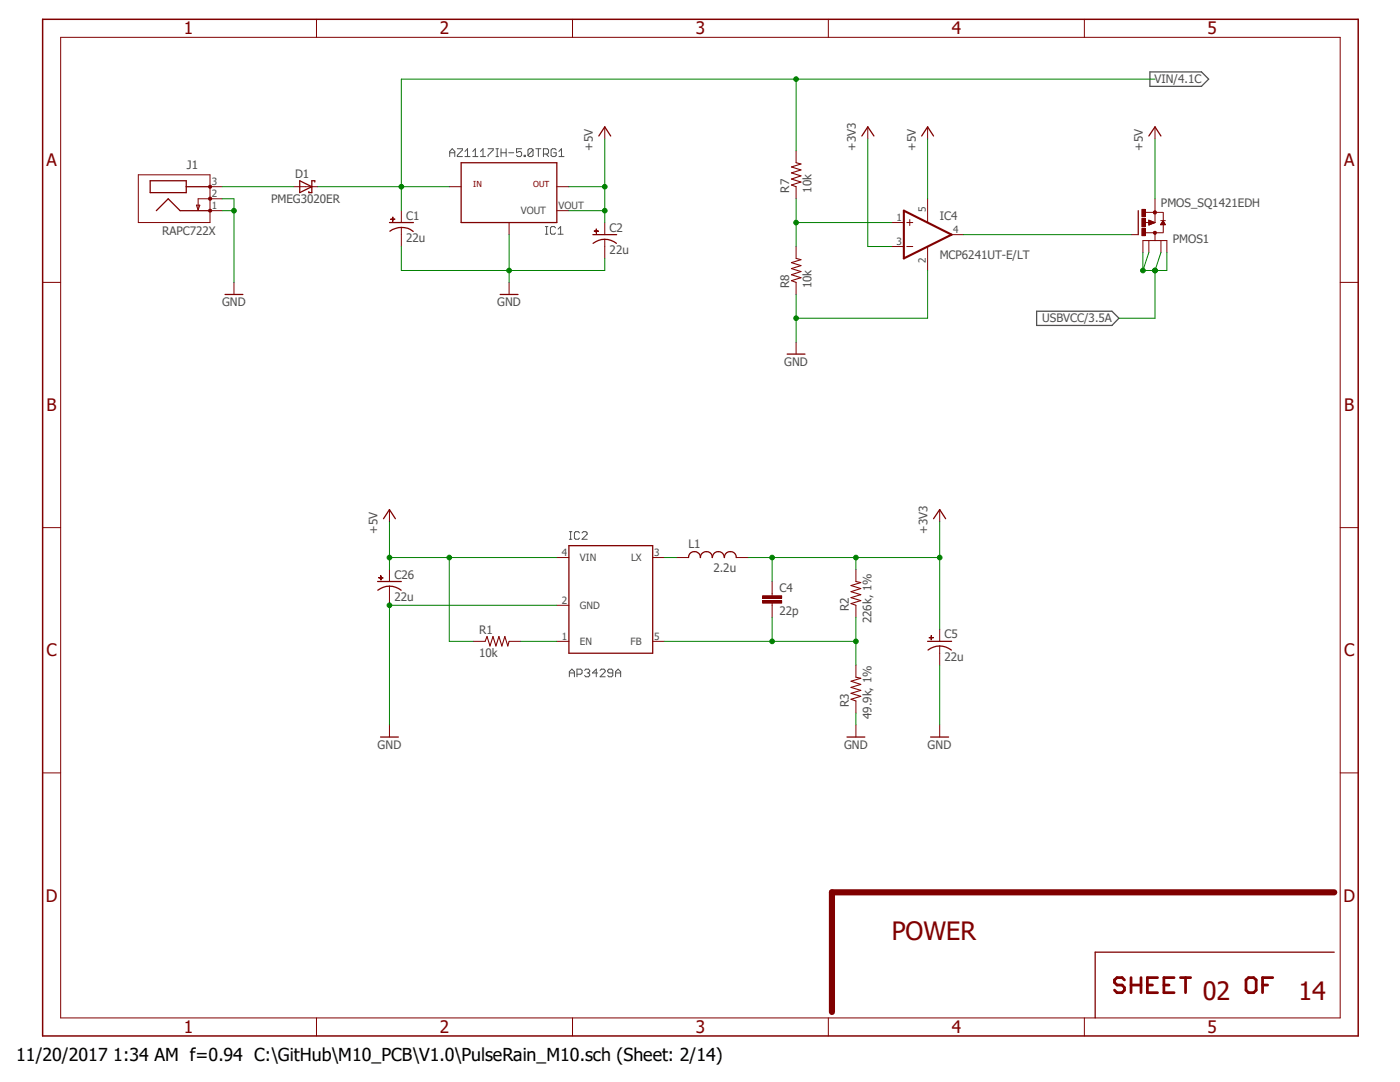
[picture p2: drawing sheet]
<svg xmlns="http://www.w3.org/2000/svg" width="279mm" height="216mm" viewBox="0 0 279 216" stroke-linecap="round" stroke-linejoin="round" font-family="sans-serif">
<path d="M8 3.6l263.4 203.7M271.4 3.6l-263.4 203.7" fill="none" stroke="#fff" stroke-width=".2"/>
<g fill="none" stroke="#505050" stroke-width=".2">
<path d="M89.7 31.2v-1l.6-.5 .5 .5v1M89.7 30.5h1.1M91.3 29.7h1v.2l-1 1.1v.2h1M92.8 31.2h1M92.8 30.2l.5-.5v1.5M94.4 31.2h1M94.4 30.2l.5-.5v1.5M95.9 31.2h1M95.9 30.2l.5-.5v1.5M97.4 29.7h1v.2l-1 1.1v.2M99 29.7h.5M99 31.2h.5"/>
<path d="M99.2 29.7v1.5M100 30.5h1M100 29.7v1.5M101 29.7v1.5M101.5 30.5h1M104.1 29.7h-1v.8l.5-.3h.2l.3 .3v.5l-.3 .2h-.5l-.2-.2M104.6 31h.3v.2h-.3zM106.4 29.9l-.3-.2h-.5l-.2 .2v1.1M106.4 29.9v1.1l-.3 .2h-.5l-.2-.2M106.4 29.9l-1 1.1M106.9 29.7h1M107.4 29.7v1.5"/>
<path d="M108.5 30.7h.7l.3-.2v-.6l-.3-.2h-.7v1.5M109 30.7l.5 .5M111 29.9l-.3-.2h-.5l-.2 .2v1.1l.2 .2h.5l.3-.2v-.5h-.5M111.5 31.2h1.1M111.5 30.2l.6-.5v1.5M108.8 46.7h.5M108.8 45.2h.5M109.1 45.2v1.5M110.9 45.5l-.3-.3h-.5l-.2 .3v1l.2 .2h.5l.3-.2M111.4 46.7h1M111.4 45.7l.5-.5v1.5M113.6 107.6h.5"/>
<path d="M113.6 106.1h.5M113.9 106.1v1.5M115.7 106.3l-.3-.2h-.5l-.3 .2v1.1l.3 .2h.5l.3-.2M116.2 106.3l.2-.2h.5l.3 .2v.3l-1 1h1M113.6 135v-1l.5-.5 .5 .5v1M113.6 134.3h1M115.1 134.5h.8l.3-.2v-.5l-.3-.3h-.8v1.5M116.7 133.8l.2-.3h.5l.3 .3v.2l-.3 .3M117.2 134.3h.2M117.4 134.3l.3 .2v.3l-.3 .2h-.5l-.2-.2M119.3 134.3h-1.1l.8-.8v1.5M119.8 133.8l.2-.3h.5l.3 .3v.2l-1 1h1"/>
<path d="M122.3 134.3h-.8l-.2-.3v-.2l.2-.3h.5l.3 .3v1l-.3 .2h-.5l-.2-.2M122.9 134.3h1M122.9 135v-1l.5-.5 .5 .5v1"/>
</g>
<path d="M229.5 14.4h10.3l1.4 1.4-1.4 1.4h-10.3zM206.9 62.1h15l1.4 1.4-1.4 1.4h-15z" fill="none" stroke="#505050" stroke-width=".25"/>
<path d="M30 36.1h7.2v2.3h-7.2zM33.6 39.7l2.3 2.3h6" fill="none" stroke="#800000" stroke-width=".25"/>
<path d="M41.9 39.7h-2.4v2.2M39.2 40.9h.7l-.4 1z" fill="none" stroke="#800000" stroke-width=".2"/>
<path d="M41.7 41.8h.5v.4h-.5z" fill-rule="evenodd" fill="#800000"/>
<path d="M41.7 41.8h.5v.4h-.5z" fill="none" stroke="#800000" stroke-width=".2"/>
<path d="M41.7 37h.5v.5l-.3 .1-.2-.1z" fill-rule="evenodd" fill="#800000"/>
<path d="M41.7 37h.5v.5l-.3 .1-.2-.1zM41.9 37.3h2.4M41.9 39.7h2.4M41.9 42h2.4" fill="none" stroke="#800000" stroke-width=".2"/>
<path d="M41.7 39.4h.5v.5h-.5z" fill-rule="evenodd" fill="#800000"/>
<path d="M27.6 34.9h14.3v9.5h-14.3zM41.7 39.4h.5v.5h-.5zM58.6 37.3h4.8M46.7 56.3v2.5M80.1 45.4v1.4" fill="none" stroke="#800000" stroke-width=".2"/>
<path d="M33.6 39.7l-2.4 2.3M37.2 37.3h4.7M59.8 36.1l2.4 1.2-2.4 1.1zM62.8 36.3v-.2h-.6v2.3h-.6v-.2M44.9 58.8h3.6M77.7 44.4h4.8M77.8 46.1a3.9 3.9 0 0 1 4.7 .1" fill="none" stroke="#800000" stroke-width=".25"/>
<path d="M78 43.7l.8 .1z" fill-rule="evenodd" fill="#800000"/>
<path d="M78 43.7l.8 .1z" fill="none" stroke="#800000" stroke-width=".2"/>
<path d="M78.4 43.3v.9z" fill-rule="evenodd" fill="#800000"/>
<path d="M78.4 43.3v.9zM80.1 42v2.4M80.1 46.8v2.4M120.7 47.8v1.4" fill="none" stroke="#800000" stroke-width=".2"/>
<path d="M118.3 46.8h4.8M118.4 48.6a3.8 3.8 0 0 1 4.6 0" fill="none" stroke="#800000" stroke-width=".25"/>
<path d="M118.6 46.1h.8z" fill-rule="evenodd" fill="#800000"/>
<path d="M118.6 46.1h.8z" fill="none" stroke="#800000" stroke-width=".2"/>
<path d="M119 45.7v.8z" fill-rule="evenodd" fill="#800000"/>
<g fill="none" stroke="#800000" stroke-width=".2">
<path d="M120.7 25.3v2.4M101.6 56.3v2.5M119 45.7v.8zM120.7 44.4v2.4M120.7 49.2v2.4M77.7 101.7v2.4M111.1 111.3h2.4M130.3 111.3h2.3M135 111.3h2.4M146.9 111.3h2.5M154.1 118.4v.5M170.8 113.6v2.4"/>
<path d="M94.4 128h2.4M101.6 128h2.4M111.1 128h2.4M111.1 120.8h2.4M130.3 128h2.3M154.1 120.3v.5M170.8 120.8v2.4M170.8 132.7v2.4M170.8 139.9v2.4M77.7 144.7v2.4M170.8 144.7v2.4"/>
</g>
<path d="M119.5 27.1l1.2-1.8 1.2 1.8M99.8 58.8h3.6M76.5 103.5l1.2-1.8 1.2 1.8M113.5 108.9h16.8v21.4h-16.8zM137.4 111.3a1.19 1.19 0 0 1 1.2-1.2 1.19 1.19 0 0 1 1.2 1.2 1.19 1.19 0 0 1 1.2-1.2 1.19 1.19 0 0 1 1.2 1.2 1.21 1.21 0 0 1 1.2-1.2 1.21 1.21 0 0 1 1.2 1.2 1.19 1.19 0 0 1 1.2-1.2 1.19 1.19 0 0 1 1.1 1.2M75.9 147.1h3.6M169 147.1h3.6" fill="none" stroke="#800000" stroke-width=".25"/>
<path d="M170.8 116l1 .2-2 .6 2 .6-2 .7 2 .6-2 .6 2 .5-2 .6 1 .4M96.8 128l.4-1 .6 1.9 .6-1.9 .6 1.9 .6-1.9 .6 1.9 .6-1.9 .5 1.9 .3-.9M170.8 135.1l1 .2-2 .6 2 .7-2 .6 2 .6-2 .5 2 .6-2 .6 1 .4" fill="none" stroke="#800000" stroke-width=".21"/>
<path d="M152.2 119.8h3.8v.6h-3.8z" fill-rule="evenodd" fill="#800000"/>
<path d="M152.2 119.8h3.8v.6h-3.8z" fill="none" stroke="#800000" stroke-width=".2"/>
<path d="M152.2 118.9h3.8v.5h-3.8z" fill-rule="evenodd" fill="#800000"/>
<path d="M152.2 118.9h3.8v.5h-3.8zM154.1 116v2.4M154.1 120.8v2.4M187.5 128.9v1.4" fill="none" stroke="#800000" stroke-width=".2"/>
<path d="M185.1 128h4.8M185.2 129.7a3.8 3.8 0 0 1 4.7 0" fill="none" stroke="#800000" stroke-width=".25"/>
<path d="M185.4 127.2l.9 .1z" fill-rule="evenodd" fill="#800000"/>
<path d="M185.4 127.2l.9 .1z" fill="none" stroke="#800000" stroke-width=".2"/>
<path d="M185.8 126.8l.1 .9z" fill-rule="evenodd" fill="#800000"/>
<g fill="none" stroke="#800000" stroke-width=".2">
<path d="M12.1 7.5h255.4v195.6h-255.4zM63.2 3.9v3.6M114.3 3.9v3.6M165.3 3.9v3.6M216.4 3.9v3.6M89.7 37.3h2.3M111.1 37.3h2.4M158.9 30.1v2.4M158.9 37.3v2.4M173.2 25.3v2.4M185.1 25.3v2.4M185.1 39.7v4.7"/>
<path d="M230.5 25.3v2.4M8.5 56.3h3.6M101.6 44.4v2.4M111.1 42h2.4M158.9 49.2v2.4M158.9 56.3v2.5M178 44.4h2.4M178 49.2h2.4M181 44.4h1.2M181 49.2h1.2M181.6 43.8v1.2M185.1 49.2v4.8"/>
<path d="M189.9 46.8h2.4M225.7 46.8h1.5M228.5 44.4h2M228.6 46.4h3.6M230.5 42v.4h-1.9M267.5 56.3h3.6M158.9 68.3v2.4M8.5 105.3h3.6M187.5 101.7v2.4M267.5 105.3h3.6M185.8 126.8l.1 .9zM187.5 125.6v2.4"/>
<path d="M187.5 130.3v2.4M8.5 154.2h3.6M187.5 144.7v2.4M267.5 154.2h3.6M63.2 203.1v3.6M114.3 203.1v3.6M165.3 203.1v3.6M216.4 203.1v3.6"/>
</g>
<path d="M92 32.5h19.1v11.9h-19.1zM172 27.1l1.2-1.8 1.2 1.8M183.9 27.1l1.2-1.8 1.2 1.8M229.3 27.1l1.2-1.8 1.2 1.8M227.2 42v4.8M157.1 70.7h3.6M186.3 103.5l1.2-1.8 1.2 1.8M185.7 147.1h3.6M266.3 190h-47.7v13.1" fill="none" stroke="#800000" stroke-width=".25"/>
<path d="M158.9 32.5l1 .2-2 .6 2 .6-2 .6 2 .6-2 .6 2 .6-2 .6 1 .4M158.9 51.6l1 .2-2 .6 2 .6-2 .6 2 .6-2 .6 2 .6-2 .6 1 .3" fill="none" stroke="#800000" stroke-width=".21"/>
<path d="M180.4 42l9.5 4.8-9.5 4.8z" fill="none" stroke="#800000" stroke-width=".42"/>
<path d="M8.5 3.9h262.6v202.8h-262.6z" fill="none" stroke="#800000" stroke-width=".3"/>
<path d="M266.3 178.1h-100.3v23.8" fill="none" stroke="#800000" stroke-width="1.2"/>
<g fill="none" stroke="#800000" stroke-width=".55">
<path d="M224.4 195.5l-.5-.4h-1l-.5 .4v.5l.5 .6h1l.5 .5v.5l-.5 .5h-1l-.5-.5M225.7 196.6h2M225.7 195.1v3M227.7 195.1v3M229 196.6h1M231 195.1h-2v3h2M232.3 196.6h1M234.3 195.1h-2v3h2M235.6 195.1h2M236.6 195.1v3M248.7 195.5l.5-.4h1l.5 .4v2.1l-.5 .5h-1l-.5-.5zM252 196.6h1"/>
<path d="M254 195.1h-2v3"/>
</g>
<path d="M230.3 46.2h.4v.5l-.2 .1-.2-.1z" fill-rule="evenodd" fill="#800000"/>
<path d="M230.3 46.2h.4v.5l-.2 .1-.2-.1z" fill="none" stroke="#800000" stroke-width=".2"/>
<path d="M230.3 42.2h.4v.4h-.4z" fill-rule="evenodd" fill="#800000"/>
<path d="M230.3 42.2h.4v.4h-.4z" fill="none" stroke="#800000" stroke-width=".2"/>
<path d="M227.9 41.8h.7v1.4h-.7z" fill-rule="evenodd" fill="#800000"/>
<path d="M227.9 41.8h.7v1.4h-.7z" fill="none" stroke="#800000" stroke-width=".2"/>
<path d="M227.9 45.6h.7v1.4h-.7z" fill-rule="evenodd" fill="#800000"/>
<path d="M227.9 45.6h.7v1.4h-.7z" fill="none" stroke="#800000" stroke-width=".2"/>
<path d="M227.9 43.6h.7v1.7h-.7z" fill-rule="evenodd" fill="#800000"/>
<g fill="none" stroke="#800000" stroke-width=".2">
<path d="M230.5 39.7v2.3M227.9 43.6h.7v1.7h-.7zM228.1 50.4v-2.4h4.8v2.4M229.3 43.9v1l1.2-.5M229.3 48v2.4M229.3 43.9l1.2 .5M229.3 44.8h.1M229.3 44.7h.4M229.3 44.7h.6M229.3 44.4h1.2M229.3 44.4h1M229.3 44.3h.8"/>
<path d="M229.3 44.2h.6M229.3 44.1h.4M229.3 44h.2M229.3 43.9h.1M230.3 44.5l-1 .1M230.5 42.5v1.9M230.5 46.4v1.6M230.5 42.4h1.6M231.6 44h1M231.7 44.7h.8M231.7 48v2.4M231.8 44.6h.6"/>
<path d="M231.9 44.4h.4M232 44.3h.2M232 44.2h.2M232.1 44.1l.5 .7h-1zM232.1 44.1h.1M232.2 42.4v1.5M232.2 44.8v1.6M77.7 117v1.4"/>
</g>
<path d="M75.4 116h4.7M75.4 117.8a3.8 3.8 0 0 1 4.7 0" fill="none" stroke="#800000" stroke-width=".25"/>
<path d="M75.6 115.3l.9 .1z" fill-rule="evenodd" fill="#800000"/>
<path d="M75.6 115.3l.9 .1z" fill="none" stroke="#800000" stroke-width=".2"/>
<path d="M76 114.9l.1 .8z" fill-rule="evenodd" fill="#800000"/>
<path d="M76 114.9l.1 .8zM77.7 113.6v2.4M77.7 118.4v2.4" fill="none" stroke="#800000" stroke-width=".2"/>
<path d="M44.3 39.7h2.4v16.6M44.3 42h2.4" fill="none" stroke="#008000" stroke-width=".2"/>
<circle cx="46.7" cy="42" r=".46" fill="#008000"/>
<g fill="none" stroke="#008000" stroke-width=".2">
<path d="M80.1 49.2v4.8h21.5M101.6 46.8v9.5"/>
<circle cx="46.7" cy="42" r=".46"/>
</g>
<circle cx="101.6" cy="54" r=".46" fill="#008000"/>
<g fill="none" stroke="#008000" stroke-width=".2">
<path d="M120.7 51.6v2.4h-19.1M111.1 120.8h-33.4v23.9"/>
<circle cx="101.6" cy="54" r=".46"/>
</g>
<circle cx="77.7" cy="120.8" r=".46" fill="#008000"/>
<g fill="none" stroke="#008000" stroke-width=".2">
<path d="M158.9 58.8v9.5M185.1 54v9.5h-26.2M187.5 132.7v12M170.8 142.3v2.4"/>
<circle cx="77.7" cy="120.8" r=".46"/>
</g>
<circle cx="158.9" cy="63.5" r=".46" fill="#008000"/>
<g fill="none" stroke="#008000" stroke-width=".2">
<path d="M44.3 37.3h14.3M63.4 37.3h26.3M80.1 37.3v4.7"/>
<circle cx="158.9" cy="63.5" r=".46"/>
</g>
<circle cx="80.1" cy="37.3" r=".46" fill="#008000"/>
<g fill="none" stroke="#008000" stroke-width=".2">
<path d="M158.9 15.8v14.3M230.5 15.8h-150.4v21.5"/>
<circle cx="80.1" cy="37.3" r=".46"/>
</g>
<circle cx="158.9" cy="15.8" r=".46" fill="#008000"/>
<g fill="none" stroke="#008000" stroke-width=".2">
<path d="M113.5 37.3h7.2M120.7 27.7v16.7"/>
<circle cx="158.9" cy="15.8" r=".46"/>
</g>
<circle cx="120.7" cy="37.3" r=".46" fill="#008000"/>
<g fill="none" stroke="#008000" stroke-width=".2">
<path d="M113.5 42h7.2"/>
<circle cx="120.7" cy="37.3" r=".46"/>
</g>
<circle cx="120.7" cy="42" r=".46" fill="#008000"/>
<g fill="none" stroke="#008000" stroke-width=".2">
<path d="M77.7 104.1v7.2h33.4M89.7 111.3v16.7h4.7"/>
<circle cx="120.7" cy="42" r=".46"/>
</g>
<circle cx="89.7" cy="111.3" r=".46" fill="#008000"/>
<g fill="none" stroke="#008000" stroke-width=".2">
<path d="M77.7 111.3v2.3"/>
<circle cx="89.7" cy="111.3" r=".46"/>
</g>
<circle cx="77.7" cy="111.3" r=".46" fill="#008000"/>
<g fill="none" stroke="#008000" stroke-width=".2">
<path d="M185.1 27.7v12M230.5 27.7v12M132.6 111.3h2.4M104 128h7.1M132.6 128h38.2M154.1 123.2v4.8"/>
<circle cx="77.7" cy="111.3" r=".46"/>
</g>
<circle cx="154.1" cy="128" r=".46" fill="#008000"/>
<g fill="none" stroke="#008000" stroke-width=".2">
<path d="M170.8 123.2v9.5"/>
<circle cx="154.1" cy="128" r=".46"/>
</g>
<circle cx="170.8" cy="128" r=".46" fill="#008000"/>
<g fill="none" stroke="#008000" stroke-width=".2">
<path d="M149.4 111.3h21.4v2.3M154.1 111.3v4.7"/>
<circle cx="170.8" cy="128" r=".46"/>
</g>
<circle cx="154.1" cy="111.3" r=".46" fill="#008000"/>
<g fill="none" stroke="#008000" stroke-width=".2">
<path d="M170.8 111.3h16.7v14.3"/>
<circle cx="154.1" cy="111.3" r=".46"/>
</g>
<circle cx="170.8" cy="111.3" r=".46" fill="#008000"/>
<g fill="none" stroke="#008000" stroke-width=".2">
<path d="M187.5 104.1v7.2"/>
<circle cx="170.8" cy="111.3" r=".46"/>
</g>
<circle cx="187.5" cy="111.3" r=".46" fill="#008000"/>
<g fill="none" stroke="#008000" stroke-width=".2">
<path d="M158.9 39.7v9.5M173.2 27.7v21.5h4.8M158.9 44.4h19.1"/>
<circle cx="187.5" cy="111.3" r=".46"/>
</g>
<circle cx="158.9" cy="44.4" r=".46" fill="#008000"/>
<g fill="none" stroke="#008000" stroke-width=".2">
<path d="M192.3 46.8h33.4M228.1 50.4v3.6M229.3 50.4l-1.2 3.6M232.9 50.4v3.6h-4.8"/>
<circle cx="158.9" cy="44.4" r=".46"/>
</g>
<circle cx="228.1" cy="54" r=".46" fill="#008000"/>
<g fill="none" stroke="#008000" stroke-width=".2">
<path d="M231.7 50.4l-1.2 3.6"/>
<circle cx="228.1" cy="54" r=".46"/>
</g>
<circle cx="230.5" cy="54" r=".46" fill="#008000"/>
<g fill="none" stroke="#008000" stroke-width=".2">
<path d="M230.5 54v9.5"/>
<circle cx="230.5" cy="54" r=".46"/>
</g>
<circle cx="230.5" cy="54" r=".46" fill="#008000"/>
<g fill="none" stroke="#008000" stroke-width=".2">
<path d="M223.3 63.5h7.2"/>
<circle cx="230.5" cy="54" r=".46"/>
</g>
<g font-size="5" fill="#800000">
<text x="178" y="187.6">POWER</text>
<text x="240" y="199.6">02</text>
<text x="259.1" y="199.6">14</text>
</g>
<text font-size="3.6" x="3.2" y="211.7">11/20/2017 1:34 AM f=0.94 C:\GitHub\M10_PCB\V1.0\PulseRain_M10.sch (Sheet: 2/14)</text>
<g font-size="3.4" fill="#800000">
<text x="36.7" y="6.9">1</text>
<text x="87.8" y="6.9">2</text>
<text x="138.9" y="6.9">3</text>
<text x="190" y="6.9">4</text>
<text x="241" y="6.9">5</text>
<text x="9.3" y="33.1">A</text>
<text x="268.3" y="33.1">A</text>
<text x="9.3" y="82">B</text>
<text x="268.3" y="82">B</text>
<text x="9.3" y="131">C</text>
<text x="268.3" y="131">C</text>
<text x="9.1" y="179.9">D</text>
<text x="268.1" y="179.9">D</text>
<text x="36.7" y="206.2">1</text>
<text x="87.8" y="206.2">2</text>
<text x="138.9" y="206.2">3</text>
<text x="190" y="206.2">4</text>
<text x="241" y="206.2">5</text>
</g>
<g font-size="2.3" fill="#505050">
<text x="230.4" y="16.6">VIN/4.1C</text>
<text x="37.3" y="33.7">J1</text>
<text x="58.9" y="35.5">D1</text>
<text x="118.3" y="30.1" transform="rotate(-90 118.3 30.1)">+5V</text>
<text x="170.8" y="30.1" transform="rotate(-90 170.8 30.1)">+3V3</text>
<text x="182.8" y="30.1" transform="rotate(-90 182.8 30.1)">+5V</text>
<text x="228.1" y="30.1" transform="rotate(-90 228.1 30.1)">+5V</text>
<text x="54.1" y="40.5">PMEG3020ER</text>
<text x="157.5" y="38.4" transform="rotate(-90 157.5 38.4)">R7</text>
<text x="162" y="38.4" transform="rotate(-90 162 38.4)">10k</text>
<text x="231.7" y="41.3">PMOS_SQ1421EDH</text>
<text x="32.4" y="46.8">RAPC722X</text>
<text x="81.1" y="43.8">C1</text>
<text x="121.7" y="46.2">C2</text>
<text x="187.5" y="43.8">IC4</text>
<text x="81.1" y="48.3">22u</text>
<text x="121.7" y="50.8">22u</text>
<text x="187.5" y="51.6">MCP6241UT-E/LT</text>
<text x="234.1" y="48.5">PMOS1</text>
<text x="157.5" y="57.5" transform="rotate(-90 157.5 57.5)">R8</text>
<text x="162" y="57.5" transform="rotate(-90 162 57.5)">10k</text>
<text x="44.3" y="61.1">GND</text>
<text x="99.2" y="61.1">GND</text>
<text x="208" y="64.3">USBVCC/3.5A</text>
<text x="156.5" y="73.1">GND</text>
<text x="75.4" y="106.5" transform="rotate(-90 75.4 106.5)">+5V</text>
<text x="185.1" y="106.5" transform="rotate(-90 185.1 106.5)">+3V3</text>
<text x="137.4" y="109.3">L1</text>
<text x="78.7" y="120">22u</text>
<text x="78.7" y="115.4">C26</text>
<text x="142.4" y="114.1">2.2u</text>
<text x="155.5" y="118.1">C4</text>
<text x="155.5" y="122.8">22p</text>
<text x="169.4" y="122" transform="rotate(-90 169.4 122)">R2</text>
<text x="173.9" y="124.4" transform="rotate(-90 173.9 124.4)">226k, 1%</text>
<text x="95.6" y="131.1">10k</text>
<text x="95.6" y="126.5">R1</text>
<text x="188.5" y="131.9">22u</text>
<text x="188.5" y="127.3">C5</text>
<text x="169.4" y="141.1" transform="rotate(-90 169.4 141.1)">R3</text>
<text x="173.9" y="143.5" transform="rotate(-90 173.9 143.5)">49.9k, 1%</text>
<text x="75.4" y="149.4">GND</text>
<text x="168.4" y="149.4">GND</text>
<text x="185.1" y="149.4">GND</text>
</g>
<g font-size="2" fill="#505050">
<text x="42.2" y="36.9">3</text>
<text x="42.2" y="39.3">2</text>
<text x="42.2" y="41.7">1</text>
<text x="111.5" y="41.7">VOUT</text>
<text x="103.9" y="42.8">VOUT</text>
<text x="178.9" y="44.1">1</text>
<text x="184.8" y="42.2" transform="rotate(-90 184.8 42.2)">5</text>
<text x="190.2" y="46.5">4</text>
<text x="178.9" y="48.9">3</text>
<text x="184.8" y="52.5" transform="rotate(-90 184.8 52.5)">2</text>
<text x="112.1" y="110.9">4</text>
<text x="115.7" y="112">VIN</text>
<text x="125.9" y="112">LX</text>
<text x="130.6" y="110.9">3</text>
<text x="112.1" y="120.5">2</text>
<text x="115.7" y="121.5">GND</text>
<text x="112.1" y="127.6">1</text>
<text x="115.7" y="128.7">EN</text>
<text x="125.8" y="128.7">FB</text>
<text x="130.6" y="127.6">5</text>
</g>
<g font-size="1.7" fill="#800000">
<text x="94.4" y="37.3">IN</text>
<text x="106.4" y="37.3">OUT</text>
</g>
</svg>
